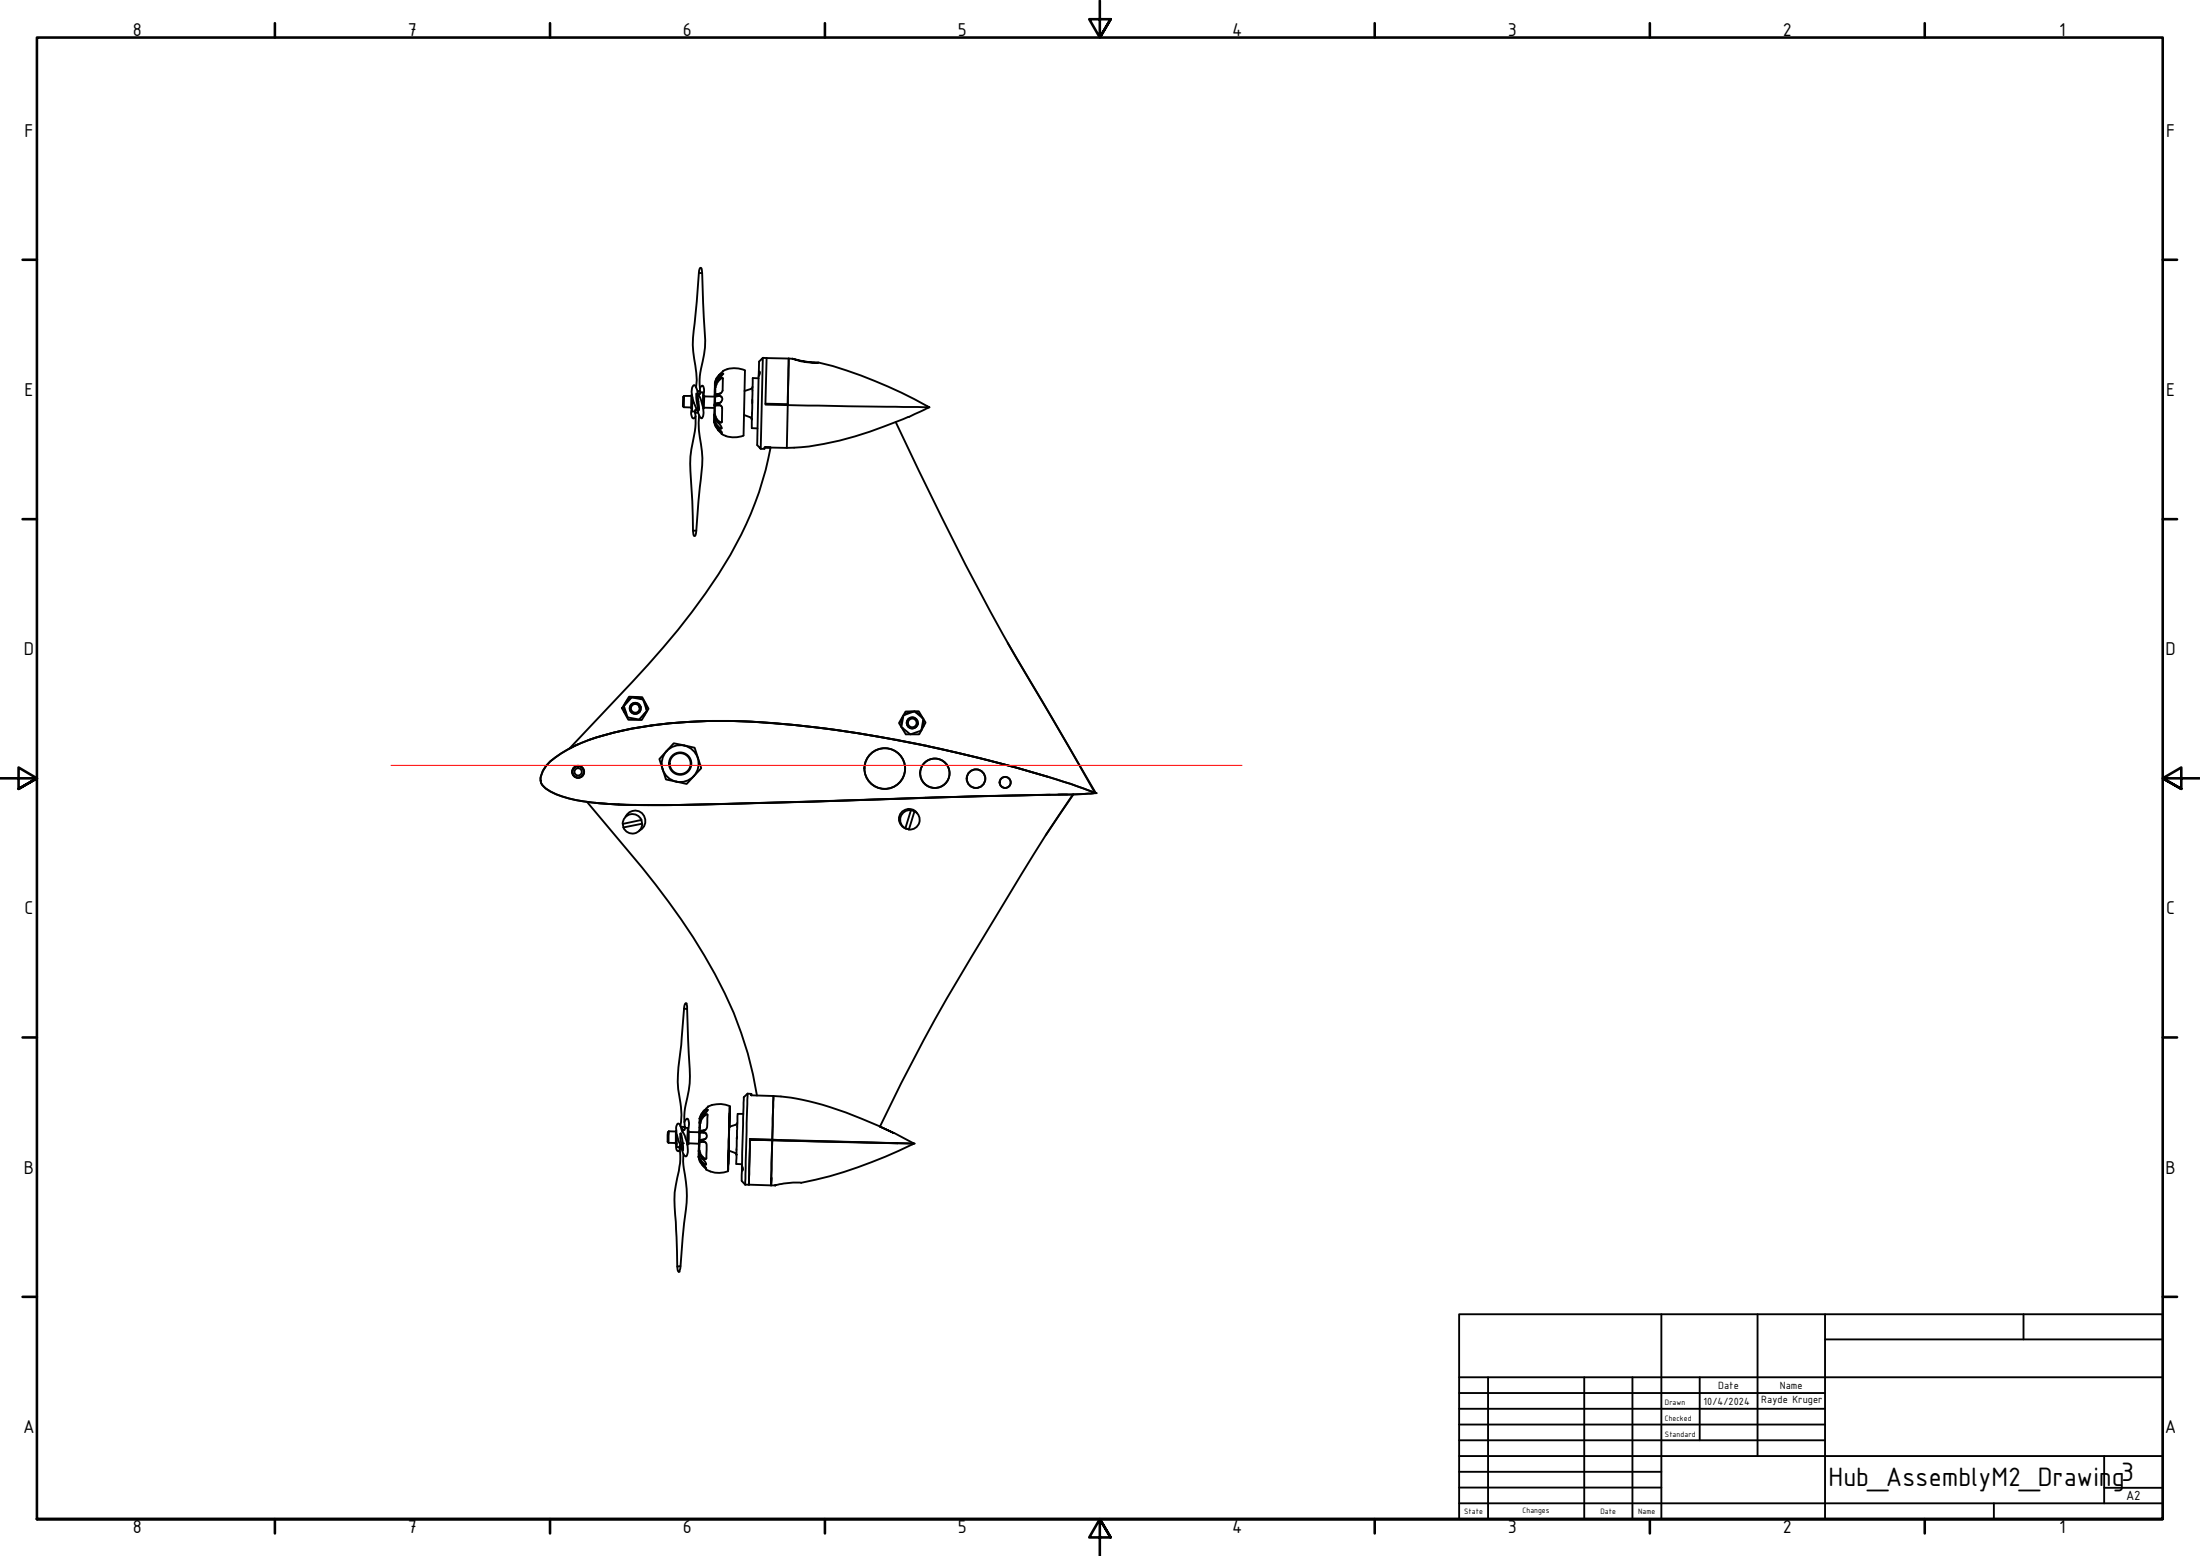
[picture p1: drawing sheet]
<svg xmlns="http://www.w3.org/2000/svg" width="594mm" height="420mm" viewBox="0 0 594 420" stroke-linecap="round" stroke-linejoin="round" font-family="sans-serif">
<!-- layer: Visible (ISO) -->
<g fill="none" stroke="#000" stroke-width=".51">
<path d="M188.7 73.7l.9 .1M196.4 99.7l2.7-.2 2.1 .5M196.4 99.7a4.3 4.3 0 0 0-2.3 1.7l-.7 .9-.4 1.1h.2v.3M205 97.6l1-1-.6 24.6-.9-1zM206 96.6l1 .1M207 96.7l-.3 12.3 6 .1-.2 11.8-6.1-.1h1.7a95.2 95.2 0 0 1-17.6 39.5 210.3 210.3 0 0 1-19.7 23.8l-17 18 2.5-1.2M207 96.7l6 .1M213 96.8l-.3 12.6 38.3 .6M213 96.8l-.3 12.3M213 96.8l1.1 .1M214 96.9l4 .8 3 .2a17.2 17.2 0 0 1-7-1zM221 97.9a123.1 123.1 0 0 1 30 12.1"/>
<path d="M184.7 110h1.9M184.7 106.9h2M184.7 106.9v3.1M184.7 106.9l-.2 .3-.1 2.5 .3 .3M186.8 110.2a2.47 2.47 0 0 0 .5 2.8l.5-.6M186.9 106.7h-.2l-.1 3.5h.3M186.9 107.2v3.9h.8M187.6 111.4h.9M187.7 111.4a25.5 25.5 0 0 1-1 9.9 66.1 66.1 0 0 0 .2 14l.2 8a1.4 1.4 0 0 0 .5 1.5l.4-.9 1-12.3a34 34 0 0 0-.2-14.5l-.1-2.9 .1-2M188 104.6a23.6 23.6 0 0 0-.5-7.7 35.6 35.6 0 0 1 .3-11.6l.9-11.6a1.3 1.3 0 0 1 .5-1.4 1.41 1.41 0 0 1 .4 1.5l.6 14a30 30 0 0 1-1.1 12.8l-.2 2 .1 3M188.1 106.2l.4 1.2 .2 3.4a10.8 10.8 0 0 1-.6-4.6zM188.3 110.8l-.4-.2-.2 .1-.1 .7"/>
<path d="M188.3 105.6h.8l-.2 .9-.4-.2M188.5 106.3a10.8 10.8 0 0 1 1.4 6.1l-.3 .5h-.2l-.6-.8-.4-1.1M188.7 107l-.2-.8a3.6 3.6 0 0 0-1-2.2 2.24 2.24 0 0 0-.6 2.8l.5 2 1.1 2.4M189 104.9l.7-.8a2.83 2.83 0 0 1 .3 2.7M189.1 106h.8l-.1 3.8M189.9 106.8h.3l-.1 3.5h-.2M190.1 110.1l2.8 .1M190.2 107l2.8 .1M192.8 113.9l.4 1.1 .7 1.2 1 .9M192.8 113.9l.1 .1M192.8 112.2l.4 1 1.6 2v.5h-.2a2.36 2.36 0 0 1-1.6-2.9M192.8 113.6l.4 1.1 1.7 2v.5"/>
<path d="M192.9 109.5a1.29 1.29 0 0 1 2.1 .7l-.1 3.6-.1 .3h-.6a2.95 2.95 0 0 1-1.2-3.3zM193 107a1.21 1.21 0 0 1 1.4-.1 1.21 1.21 0 0 1 .5 1.3l-.5 .6-1.5 .4 .2-.2zM193 113.5a2.39 2.39 0 0 0 1.9 2.1M193 111.8a2.15 2.15 0 0 0 1.8 2.2h.1M193 109.6l1.1-.1 .7 .1M193.1 114.5l.3 .8 1.5 1.6M193.1 107.2l.4-.2a1.24 1.24 0 0 1 1.4 .2M194.1 108.8l-1 .2M194.1 108.8h.1M194.2 101.3a3.7 3.7 0 0 0-1.2 3.2l-.2 9.4M194.2 101.3l.9-.5a.92 .92 0 0 1-.5 1 5 5 0 0 0-1.6 2.5M194.2 102.3l.6-.3 .4 .2-.2 3.6-.5 .5-1.5 .4 .2-.2v-1.9a2.94 2.94 0 0 1 1-2.3z"/>
<path d="M194.6 106.2l-1.4 .3M194.7 108.6l-.6 .2M194.8 117.2l1.2 .5M195.2 100.9l-.4 .1a4.2 4.2 0 0 0-1.6 2.4M195.2 102.2h-.2a2.74 2.74 0 0 0-1.8 2.4M200.8 117.6l-2.8 .5-2-.3M200.9 112.1l1.7 .6M201.2 100.1l-.4 17.5M202.6 112.7l.4 .5M203.1 107.9v1M203.2 104.4l-.4 .6-1.8 .6M204.9 102.2l-1.6-.1-.3 13.5 1.5 .1"/>
<path d="M204.9 100.2l.3 .5-.3 .9M206.7 109.3l6 .1M241.9 114a746.9 746.9 0 0 0 39.7 75.7l14.1 24.3M250.9 110h.1M251 110l-.9 .3a115.7 115.7 0 0 1-31.7 10.3l-5.9 .3M206.4 120.8v.4h-1M187.1 143.3h.9M272.1 173.6l23.8 40.6M158.8 199.9a112.2 112.2 0 0 1 37.9-5.2 280.1 280.1 0 0 1 52.4 6.5 389.9 389.9 0 0 1 34 8.6M168.5 191.2v1.1M168.5 191v.2M169 192.4v.7"/>
<path d="M169.9 188.1l3.5 .2 1.7 3.1-1.8 3h-3.6l-1.7-3.2zM170.3 188.5l-.8 .6-.8 1.2M170.6 188.3l3.1 .6 1 3-2.1 2.4-3.1-.6-1-3zM170.9 188.3l1.5 .1 .9 .4M173.8 189.2l.5 .8 .3 1.3M174.1 192.6l-.1 .6M174.6 192.1l-.1 .3M174.6 191.4v.2M243.4 195.1l-.1 1M243.4 196.3l2.4 2M243.8 196.6v.4M243.8 193.5l-.5 1.6"/>
<path d="M244 193.1l3-1 2.4 2-.6 3.1M244 193.2l-.6 3.1M246.5 192.2l-.9 .1-1.3 .7M246.9 192.1h-2.4l-1.7 3.1 1.8 3.1h3.6l1.7-3.2-.5-.9M247 192.1h1.1l1.2 2M247.2 192.3l1.3 .8 .6 .8M248.8 197.1h.1M248.8 197.3l-2.9 1M249.3 194.5l.1 .8M249.4 195.2v1M148.5 205.7a39.4 39.4 0 0 1 17.2-7.9 142.4 142.4 0 0 1 48.5-2.1 362 362 0 0 1 79.7 17.7l2 .8-6.8 .3-35.6 .8a2961.1 2961.1 0 0 1-77.4 2.1 113.8 113.8 0 0 1-20.7-1.4 16.1 16.1 0 0 1-9-4.1 3.3 3.3 0 0 1 .2-3.6l.8-1.4zM148.7 205.5a35.4 35.4 0 0 1 12.7-6.4 124.3 124.3 0 0 1 41.6-4.2 358.7 358.7 0 0 1 84.3 16.2l8.6 3.1-7 .3-47.4 1.2a1733.1 1733.1 0 0 1-72.4 1.6 58 58 0 0 1-18.9-2.8 6.9 6.9 0 0 1-4.1-3.1 5.9 5.9 0 0 1 2.6-5.9z"/>
<path d="M158.5 216.5a345.1 345.1 0 0 1 25.4 31.7 130.3 130.3 0 0 1 16.3 30.7l1.7 5.6 1.4 5.6 1.1 5.7M181.9 200.7l5.7 1.2 1.8 5.5-4 4.3-5.6-1.2-1.7-5.5zM246 218.8l.9 .3M247 219a2.64 2.64 0 0 1 1.2 3.1 2.64 2.64 0 0 1-2.8 1.9zM247.6 219.6a2.71 2.71 0 0 0-4.3-.2 2.71 2.71 0 0 0 1 4.2M283.5 214.6l-16.7 .3-39.3 1.3a1510.8 1510.8 0 0 1-58.3 1.1l-8.5-.5M285.8 214.5h2.4M289.8 214.5a572.9 572.9 0 0 0-20.7 32.7 534.6 534.6 0 0 0-31.5 57l3.7 1.7a101.6 101.6 0 0 0-26.2-9.2l-6.2-.7M289.9 214.5l-7.5 11M295.8 214.1l.1 .1M168.2 222.5l.2 1M168.4 223.5l5-1.1a2.64 2.64 0 0 1-2.1 2.6 2.64 2.64 0 0 1-2.9-1.5z"/>
<path d="M168.7 220.8a2.63 2.63 0 0 1 4.5 .6l-5.1 1.1 .1-.6zM168.9 220.5a2.84 2.84 0 0 1 4.6-.8 2.84 2.84 0 0 1-.9 4.6M173.2 221.4l.2 1M244.5 223.7a2.64 2.64 0 0 1-1.3-3.1 2.64 2.64 0 0 1 2.8-1.8l-1.5 4.9 .7 .2M244.5 223.6l1 .3M184.7 272.3l.8 .2M185.5 272.5a1.48 1.48 0 0 0-.3-1.6l-.4 .8-1.1 12.4a34.7 34.7 0 0 0 .2 14.9l.1 2-.3 3M185.5 272.5l.5 12.1a33.9 33.9 0 0 1-1 14.7l-.2 2 .1 3M191.1 299.7h-.2a2.95 2.95 0 0 0-1.8 2.4M197.1 298.7a5.7 5.7 0 0 0-6.3 .6 4.4 4.4 0 0 0-1.9 3.7M201.9 295.3l-1 1-.6 18.5M201.9 295.3l-.7 24.6"/>
<path d="M201.9 295.3l1 .1M202.9 295.4v.4zM202.9 295.8l6 .2M208.9 296l-.4 11.8M180.5 308.6l1.9 .1M180.6 305.5l-.1 3.1M180.6 305.5l-.3 .2v1.4a1.56 1.56 0 0 0 .2 1.5M180.6 305.5h2M182.6 308.8v.9a1.01 1.01 0 0 0 .6 1.2l.4-.4M182.6 305.4l-.2 3.4h.4M182.8 306.6v3.1h.7M183.5 310l.6 .1"/>
<path d="M183.5 310l.2 3.1-.4 3a30 30 0 0 0-.8 13.9l.4 12 .9-.1M183.7 306.2l.1-.2a3.5 3.5 0 0 1 .5 2.3l.2 2.1M183.7 306.2l.4 3.9 .3 .5 .1-.1M183.7 309.3l-.2 .7M183.9 304.3h1M184.1 305.1a9.9 9.9 0 0 1 1.5 6.5l-.2 .6a1.46 1.46 0 0 1-1.2-1.5l-.2-1.2M184.3 305.8v-.1a3.9 3.9 0 0 0-1.1-2.3h-.3a6.4 6.4 0 0 0 .6 5.3l.5 1.3M184.5 311.6a25.5 25.5 0 0 0 .7 7.6 35.7 35.7 0 0 1-.5 11.2l-1 12.1-.4 .9-.3-.4-.1-1M184.8 303l.7-1a1.89 1.89 0 0 1 .5 2.1l-.2 1.4M184.9 304.3h-.1M185 304.3l-.1 .7a.68 .68 0 0 1-.9-.4M185 304.5l.7 .1"/>
<path d="M185.7 308.9v.3M185.7 308.9h.2M185.7 305.5v3.4M185.7 305.5v-.9l-.1 4.5M185.7 305.5h.4M186 305.7h2.8M186.1 305.7v-.2l-.2 3.4v-.2l2.8 .1M188.7 312.5l.3 1.2 1.7 2M188.7 312.5h.1M188.7 312.4v.1M188.7 311a3.9 3.9 0 0 0 1.7 4l.3 .7a6.3 6.3 0 0 0 5.9 .6M188.7 308.3l1.2-.1a.98 .98 0 0 1 .9 1v3.5l-.4 .3-.7-.3-1-2 .1-.1 .1-1.4v-.7z"/>
<path d="M188.8 308l-.1 1.1a4.6 4.6 0 0 0 1.7 4.6l.2 .8a2.15 2.15 0 0 1-1.8-2.9M188.8 312.1a2.38 2.38 0 0 0 1.9 2.3M188.8 305.5v2.5M188.8 310.6a2.6 2.6 0 0 0 1.8 2.3l.2-.1M188.9 307.8l.1-1.9-.2-.1a1.29 1.29 0 0 1 1.5-.1 1.29 1.29 0 0 1 .5 1.4l-.6 .6-1.4 .3M188.9 308.5l1.2-.2 .5 .2M188.9 307.8l-.1 .2M189 305.4v-2a2.27 2.27 0 0 1 1.9-2.6v3.5a1.7 1.7 0 0 1-2.1 1.2M189 305.9h.3a1.29 1.29 0 0 1 1.4 .3M189 305.4l-.2 .1M189.1 302.4v-.3l-.2-.1a2.78 2.78 0 0 1 2.1-2.4 2.21 2.21 0 0 1-1.1 1.5 5.6 5.6 0 0 0-1.1 4.4M189.2 313.6l1.5 2"/>
<path d="M190.5 305.1l-1.5 .3M190.6 307.4l-1.7 .4M191.1 301h-.2a2.75 2.75 0 0 0-1.9 2.4M196.7 310.7l1.8 .6 .4 .5M198.9 311.8h.1M199 306.9l-.1 .6M199 306.9l-.2 7.4 1.5 .1M199.1 303.2l-.4 .5-1.8 .6-.2 10.1 .3-15.7-.4 17.5 .2-5.5M200.3 314.8l.4 1-.4 .4zM200.3 316.2v2.7l.9 1M200.7 300.8h-1.5l-.2 6.1M201.2 319.9h1"/>
<path d="M202.2 319.9l6 .2M202.5 307.8l6 .1zM202.5 307.8l-.3 12.1M202.6 307.6v.2v-.2M202.6 307.6v.2h8.3M202.6 307.6v.2M208.5 307.8l-6-.2-.3 12.3M208.5 307.8l37.8 1M208.5 307.9l33.9 .8h-.1M208.5 307.9l37.8 .9M208.5 307.9l-.3 12.2 .1-2M208.5 307.9l-.3 12.2"/>
<path d="M208.6 307.8v.1M241.3 305.9l5.5 2.9M246.3 308.8h.5M246.6 308.8h.2M246.8 308.8a114 114 0 0 1-30.8 10.5l-4.4 .3-2.3 .5M208.2 320.1h1.2"/>
<circle cx="171.5" cy="191.3" r="1.49"/>
<circle cx="171.5" cy="191.3" r="1.17"/>
<circle cx="246.3" cy="195.2" r="1.49"/>
<circle cx="246.3" cy="195.2" r="1.17"/>
<circle cx="156.1" cy="208.4" r="1.49"/>
<circle cx="156.1" cy="208.4" r=".98"/>
<circle cx="156.1" cy="208.4" r="1.62"/>
<circle cx="183.7" cy="206.2" r="5"/>
<circle cx="183.7" cy="206.2" r="2.83"/>
<circle cx="183.7" cy="206.2" r="3"/>
<circle cx="238.9" cy="207.5" r="5.5"/>
<circle cx="252.4" cy="208.8" r="4"/>
<circle cx="263.6" cy="210.3" r="2.51"/>
<circle cx="271.4" cy="211.3" r="1.49"/>
</g>
<g fill="#000">
<circle cx="192.8" cy="113.5" r=".25"/>
<circle cx="192.8" cy="113.6" r=".25"/>
<circle cx="192.9" cy="109.5" r=".25"/>
<circle cx="193" cy="112.5" r=".25"/>
<circle cx="193" cy="104.5" r=".25"/>
<circle cx="193" cy="114.2" r=".25"/>
<circle cx="193.2" cy="103.9" r=".25"/>
<circle cx="195.1" cy="100.9" r=".25"/>
<circle cx="167.8" cy="197.3" r=".25"/>
<circle cx="175.7" cy="195.9" r=".25"/>
<circle cx="242" cy="199.7" r=".25"/>
<circle cx="166.9" cy="217.2" r=".25"/>
<circle cx="174.9" cy="217.4" r=".25"/>
<circle cx="249.8" cy="215.4" r=".25"/>
<circle cx="249.9" cy="201.3" r=".25"/>
<circle cx="295.9" cy="214.2" r=".25"/>
<circle cx="185.2" cy="270.9" r=".25"/>
<circle cx="190.6" cy="299.9" r=".25"/>
<circle cx="190.9" cy="299.7" r=".25"/>
<circle cx="183.7" cy="309.3" r=".25"/>
<circle cx="184.4" cy="308.7" r=".25"/>
<circle cx="188.7" cy="312.3" r=".25"/>
<circle cx="188.7" cy="310.8" r=".25"/>
<circle cx="188.8" cy="308.3" r=".25"/>
<circle cx="188.8" cy="305.8" r=".25"/>
<circle cx="188.8" cy="311.3" r=".25"/>
<circle cx="188.9" cy="303.2" r=".25"/>
<circle cx="188.9" cy="303.3" r=".25"/>
<circle cx="189" cy="313.2" r=".25"/>
<circle cx="189" cy="302.6" r=".25"/>
<circle cx="196.9" cy="304.3" r=".25"/>
<circle cx="198.8" cy="314.3" r=".25"/>
<circle cx="208.5" cy="307.8" r=".25"/>
<circle cx="208.5" cy="307.9" r=".25"/>
<circle cx="246.8" cy="308.8" r=".25"/>
<circle cx="183.3" cy="343.4" r=".25"/>
</g>
<!-- layer: Border (ISO) -->
<g fill="none" stroke="#000" stroke-width=".7">
<path d="M74.2 6.3v3.8M148.5 6.3v3.8M222.8 6.3v3.8M297 .2v9.9l-2.9-4.9h5.8l-2.9 4.9 2.9-4.9M371.2 6.3v3.8M445.5 6.3v3.8M519.7 6.3v3.8M6.1 70.1h3.9M584 70.1h3.9M6.1 140.2h3.9M584 140.2h3.9M0 210.2h10l-5-3v5.8l5-2.8-5 2.8"/>
<path d="M594 210.2h-10l5-3v5.8l-5-2.8 5 2.8M6.1 280.1h3.9M584 280.1h3.9M6.1 350.2h3.9M584 350.2h3.9M10 410.2v-400.1h574v400.1h-574h574M74.2 410.2v3.9M148.5 410.2v3.9M222.8 410.2v3.9M299.9 415.1l-2.9-4.9 2.9 4.9h-5.8l2.9-4.9v10M371.2 410.2v3.9M445.5 410.2v3.9"/>
<path d="M519.7 410.2v3.9"/>
</g>
<!-- layer: Title (ISO) -->
<g fill="none" stroke="#000" stroke-width=".51">
<path d="M394 354.9h190v55.3h-190zM448.6 354.9v55.3M474.6 354.9v38.3M492.8 354.9v55.3M546.4 354.9v6.8M394 376.2h98.8M394 371.9h190M401.8 371.9v38.3M427.8 371.9v38.3M440.8 371.9v38.3M459 371.9v17M492.8 361.7h91.2"/>
<path d="M394 380.4h98.8M394 384.7h98.8M394 388.9h98.8M394 393.2h190M394 397.4h54.6M568.2 393.2v12.7M394 405.9h190M394 401.7h54.6M538.4 405.9v4.3M568.2 401.7h15.8"/>
</g>
<!-- layer: Sketch Geometry (ISO) -->
<path d="M105.5 206.7h229.9" fill="none" stroke="#f00" stroke-width=".27"/>
<g font-size="7.7">
<text x="493.8" y="401.3">Hub_AssemblyM2_Drawin</text>
<text x="570.3" y="401.3">g3</text>
</g>
<g font-size="5.4">
<text x="35.9" y="9.8">8</text>
<text x="110.2" y="9.8">7</text>
<text x="184.4" y="9.8">6</text>
<text x="258.6" y="9.8">5</text>
<text x="332.7" y="9.8">4</text>
<text x="407.2" y="9.8">3</text>
<text x="481.4" y="9.8">2</text>
<text x="556" y="9.8">1</text>
<text x="6.6" y="36.9">F</text>
<text x="584.9" y="36.9">F</text>
<text x="6.6" y="106.9">E</text>
<text x="584.9" y="106.9">E</text>
<text x="6.5" y="176.9">D</text>
<text x="584.8" y="176.9">D</text>
<text x="6.6" y="246.9">C</text>
<text x="584.9" y="246.9">C</text>
<text x="6.5" y="316.9">B</text>
<text x="584.8" y="316.9">B</text>
<text x="6.3" y="386.9">A</text>
<text x="584.6" y="386.9">A</text>
<text x="35.9" y="414.1">8</text>
<text x="110.2" y="414.1">7</text>
<text x="184.4" y="414.1">6</text>
<text x="258.6" y="414.1">5</text>
<text x="332.7" y="414.1">4</text>
<text x="407.2" y="414.1">3</text>
<text x="481.4" y="414.1">2</text>
<text x="556" y="414.1">1</text>
</g>
<text font-size="3.9" x="574.1" y="405.1">A2</text>
<g font-size="3">
<text x="464" y="375.1">Date</text>
<text x="480.6" y="375.1">Name</text>
<text x="460" y="379.4">10/4/2024</text>
<text x="475.6" y="378.8">Rayde Kruger</text>
</g>
<g font-size="2.3">
<text x="449.6" y="379.4">Drawn</text>
<text x="449.6" y="383.6">Checked</text>
<text x="449.6" y="387.9">Standard</text>
<text x="395.4" y="408.8">State</text>
<text x="411.1" y="408.5">Changes</text>
<text x="432.2" y="408.8">Date</text>
<text x="442.4" y="408.8">Name</text>
</g>
</svg>
